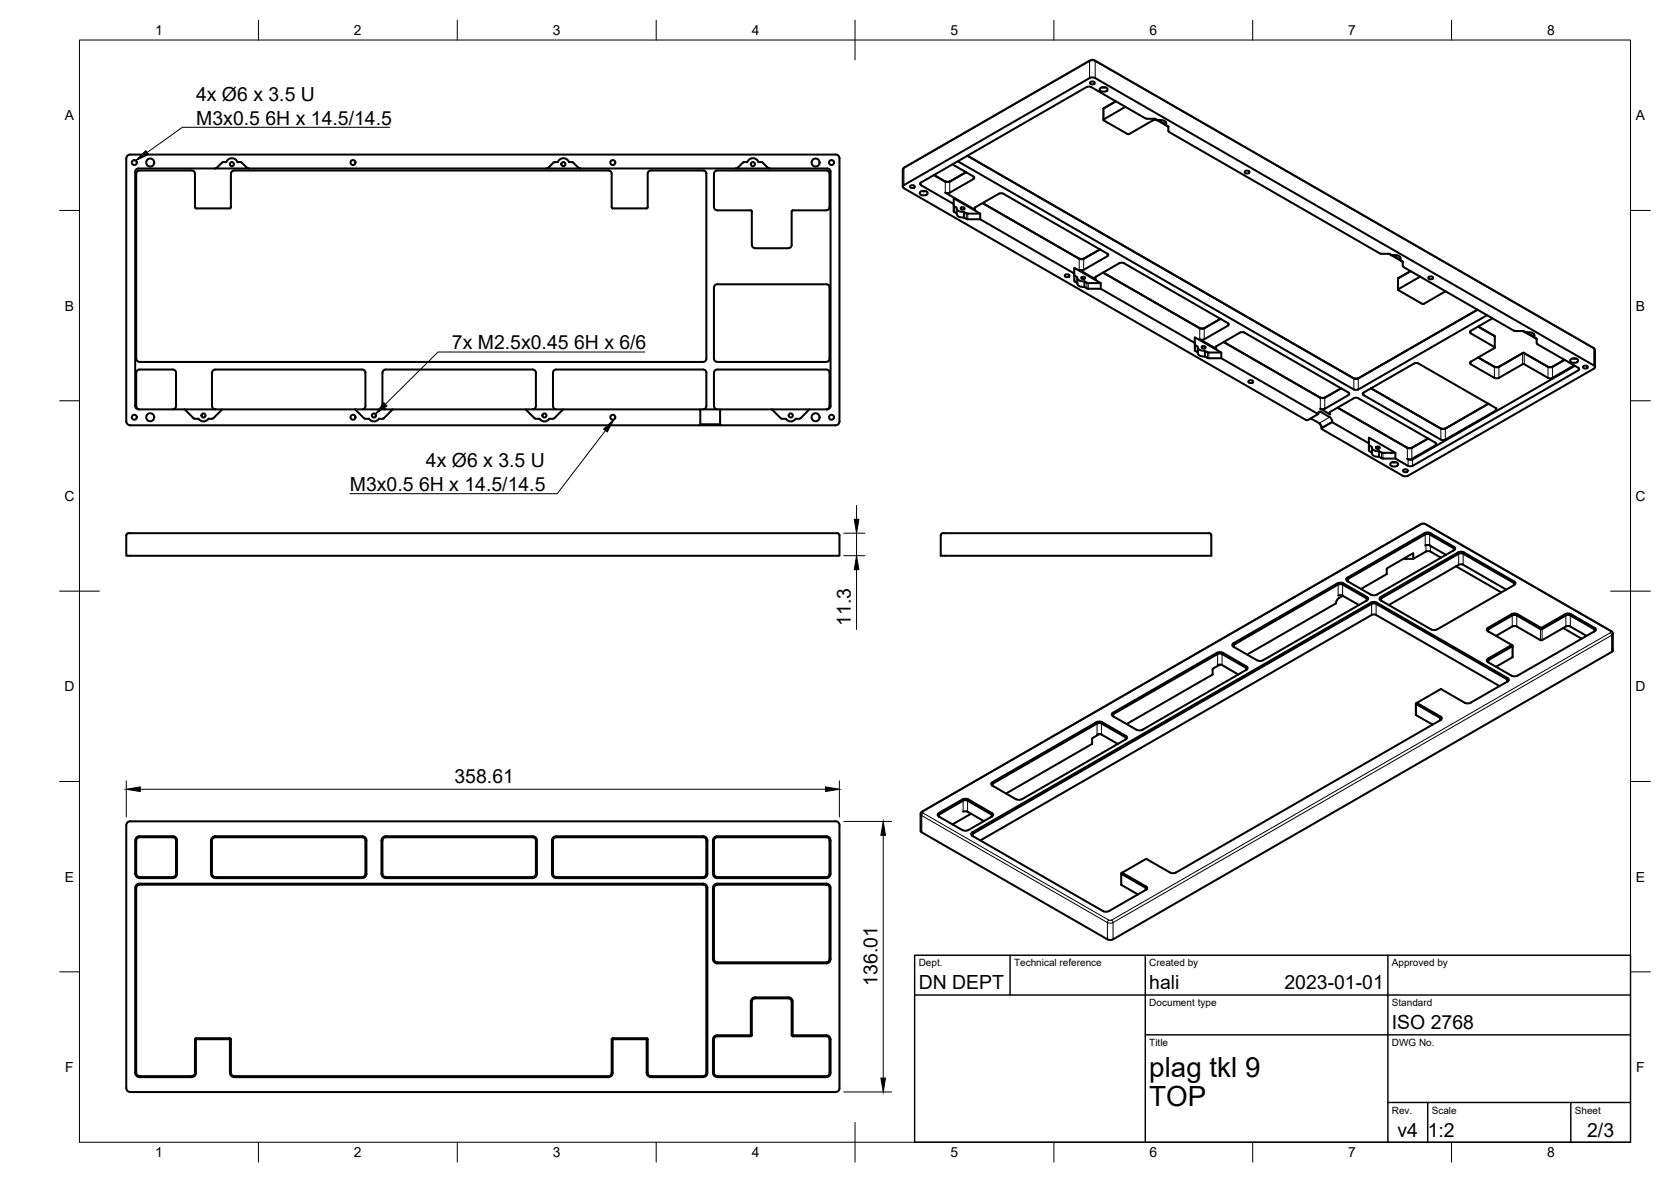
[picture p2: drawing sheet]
<svg xmlns="http://www.w3.org/2000/svg" width="420mm" height="297mm" viewBox="0 0 420 297" stroke-linecap="round" stroke-linejoin="round" font-family="sans-serif">
<!-- layer: Visible -->
<g fill="none" stroke="#000" stroke-width=".51">
<path d="M32 39.1l.7-.3h177.4a.97 .97 0 0 1 1 1v66.1a1.01 1.01 0 0 1-1 1h-177.4a1.01 1.01 0 0 1-1-1v-66.1zM243.2 39.1l97.5 56.1 .8-.1 30-17.3-29.8 17.2-.7 .2-.8-.2M273.2 21.9l-41.8 24.1 .2 .5 8.2 4.8v1.8l.1 .2M273.2 21.9l.6-.2 .6 .2M274.2 20.6a.68 .68 0 0 1 1.1 .3 .68 .68 0 0 1-.7 .3 .68 .68 0 0 1-.5-.4zM274.3 21.9l13.7 7.8 2.4 .2a1.2 1.2 0 0 0 1.4 .2l.7 .2a.75 .75 0 0 1 .6 1.1M276.6 22.3l.9-.4a.73 .73 0 0 1 .9 .8l-.9 .4a.73 .73 0 0 1-.9-.8zM277 22h1M277.5 27.2l3.1-1.7zM277.5 27.2l-.1 2.9M283 26.8l-5.6 3.3 6.3 3.6 6.2-3.4M289.9 30.3l.6-.2 .5 .2 2.8 1.5"/>
<path d="M291.3 30.2l1.8 1M293.1 31.4l.7 .5M293.1 30.7v.7M293.8 31.9v1l.2 .3 52.9 30.5 2.5 .1 .6 .4M56.2 40.7h.7a1.49 1.49 0 0 1 1.4-.9 1.49 1.49 0 0 1 1.4 .9l1 .1 1.3 1.3 .6 .2M56.2 40.7l-.4 .2-1.4 1.3-.4 .1M58.9 42.8h94.1a.79 .79 0 0 1 .8 .8v8.5l.3 .3M58.9 42.8a.83 .83 0 0 0-.8 .9v8.4l-.2 .2-8.6 .1-.3-.3v-8.5a.79 .79 0 0 0-.8-.8h-13.1a.83 .83 0 0 0-.9 .9l.1 46.4a.83 .83 0 0 0 .8 .9l141.7-.1a.79 .79 0 0 0 .8-.8v-46.4a.79 .79 0 0 0-.8-.9h-13.2a.79 .79 0 0 0-.7 .8v8.5l-.2 .2-8.6 .1M139.5 40.7h.8a1.49 1.49 0 0 1 1.4-.9 1.49 1.49 0 0 1 1.4 .9l.9 .1 1.4 1.3 .5 .2M139.5 40.7l-.4 .2-1.3 1.3-.4 .1M186.8 40.9l-1.2 1.2-.6 .2M189 53.2v8.4"/>
<path d="M189.1 53.1l-.4-.2-8.4-.1a.83 .83 0 0 1-.8-.7v-8.5a.79 .79 0 0 1 .8-.8h27.5a.79 .79 0 0 1 .8 .8v8.5a.79 .79 0 0 1-.8 .7l-8.5 .1-.2 .2M191.4 40.7h-.7a1.51 1.51 0 0 0-1.4-.9 1.51 1.51 0 0 0-1.4 .9l-1.1 .2M191.4 40.7l1.6 1.4 .6 .2M199.1 53.2v8.4M208 42.3h-173.2a.83 .83 0 0 0-.8 .8v59a.79 .79 0 0 0 .8 .8M208 42.3a.79 .79 0 0 1 .8 .8v59a.79 .79 0 0 1-.8 .8M227 46.9v-4.3l.3-.5 46.8-27 .7-.1 125.9 72.4 .3 .5v4.4M229 46.6a.68 .68 0 0 1 1 .4 .68 .68 0 0 1-.6 .3 .68 .68 0 0 1-.6-.5zM231.3 48.3l1-.4a.73 .73 0 0 1 .9 .9l-.9 .3a.73 .73 0 0 1-1-.8zM231.8 48h.9M237.5 45.5l.8 .2 .7-.2 3.9-2.2-4.1 2.3-.5 .1-.6-.1-2.9-1.6 2.7 1.5M239.5 41.3l5.3 3.1"/>
<path d="M239.8 51.6l.8 .6v1.4M239.8 51.3v-1.5l6.7 3.9v1.4M239.9 53.3l.7 .3M240.6 53.6a1.28 1.28 0 0 0 1.8 1M240.6 52.6a1.61 1.61 0 0 0 1.8 .6M240.8 40.5l99.9 57.5 .8-.1 32.4-18.7M241.7 52.2l.5-.1 .4 .4-.7 .2-.4-.2zM243 53.6l-.6-.4v1.5l.6 .3M243 55l3.5 .1 23.6 13.6v1.8l.8 .6v-1.4l-.6-.4M243 53.6l3.5 .1M244.8 44.3l.2 .4-.2 .3-6 3.4-.5 .1-.6-.1 7.5 4.3-.2-.3 .2-.3 5.9-3.4M247.1 51l24.3 14"/>
<path d="M251.2 48.7l.5-.2 .6 .2M252.3 48.7l26.3 15.2-.2 .5-5.9 3.4-.6 .1-.5-.1 4.1 2.4-.2-.3 .2-.4M313.1 43a.68 .68 0 0 1 1.1 .3 .68 .68 0 0 1-.7 .3 .68 .68 0 0 1-.5-.5zM180.3 71.4h27.5M189.1 61.6a.83 .83 0 0 0 .7 .8h8.5a.79 .79 0 0 0 .8-.8M207.8 71.4a.79 .79 0 0 1 .8 .8v18a.79 .79 0 0 1-.8 .7l-27.5 .1a.83 .83 0 0 1-.8-.9v-17.9a.83 .83 0 0 1 .8-.8M267.9 69a.68 .68 0 0 1 1 .4 .68 .68 0 0 1-.6 .3 .68 .68 0 0 1-.6-.5zM270.1 68.7v-1.4l6.7 3.8v1.5M270.1 69.1l.2 .2M270.9 71.1a1.28 1.28 0 0 0 1.8 1M270.9 70a1.61 1.61 0 0 0 1.8 .7M271.2 64.9l.7 .2 .8-.2"/>
<path d="M271.4 65l.5 .2 .6-.2M272 69.6l.5-.1 .4 .4-.7 .2-.3-.2zM272.7 72.1l.6 .4M273.3 71.1l-.6-.4v1.4M273.3 72.5l3.5 .1 23.6 13.6v1.8l.2 .2M273.3 71l3.5 .1M276.6 62.7l-4.1 2.3M277.4 68.5l24.3 14h1.1l4.1-2.4-3.9 2.3-.8 .2-.7-.2M281.5 66.1l-6 3.5M281.5 66.1l.5-.1 .6 .1 26.3 15.2-.2 .6-5.9 3.4-.6 .1-.5-.1 4.1 2.4-.2-.4 .2-.3 6-3.4 .8-.1 26.6 15.3-.2 .5-5.9 3.4h-1.1M349.2 63.8l3.5 2M350 64.2a1.54 1.54 0 0 1 2.2 .8l-.2 .3"/>
<path d="M350.2 64.1l1.8 1.1M351.5 70v2.8M351.6 69.9l-.1 .1M351.8 69.8l-.2 .1M352 65.3l.6 .3M352 64.6v.7M352.6 65.6l.1 .2M352.7 65.8v1l.2 .3 27.7 16 2.2 .1M354.7 68.1l-3.1 1.8M357.1 69.5l-5.6 3.3 6.1 3.6 .4-.1M359.3 69.6a.68 .68 0 0 1 1 .3 .68 .68 0 0 1-.6 .3 .68 .68 0 0 1-.6-.5zM363.5 73.2l-5.5 3.2"/>
<path d="M375.3 80l-5.5 3.1M139.8 92.9h37a.79 .79 0 0 1 .8 .8v8.4a.79 .79 0 0 1-.8 .8M139.8 92.9a.79 .79 0 0 0-.8 .8v8.4a.79 .79 0 0 0 .8 .8M300.4 86.2v-1.4l6.7 3.8v1.4M300.4 86.5l.2 .2M300.6 86.8l.6 .3v1.4M300.6 88.2l.6 .3M301.2 88.5a1.28 1.28 0 0 0 1.8 1.1M301.2 87.5a1.61 1.61 0 0 0 1.8 .6M302.3 87.1l.5-.1 .4 .4-.7 .2-.4-.2zM303 89.6l1 .4M304 90h3.1l24.3 14.1-2.6 1.5h-.4l-101.1-58.3-.2-.2v-.4l46.9-27.1 1-.1 125.7 72.3"/>
<path d="M304 88.6h3.1M304 88.6l-1-.5v1.5M307.7 85.9l24.3 14.1M314 95.6a.68 .68 0 0 1 1.1 .4 .68 .68 0 0 1-.7 .3 .68 .68 0 0 1-.5-.5zM331.8 99.8l.8 .2 .7-.2 3.9-2.2-4.1 2.4-1.1-.1M344.7 97.6l17.9 10.2 .8-.1 10.8-6.2M369.8 83.1l-.2 .4 .2 .3 6.1 3.5-6.1 3.6-.2 .5 6.4 3.7 .9-.1 6.1-3.5 6.2 3.5 .6 .1 .6-.1 5.4-3.2M371.7 82.1l4.1 2.3M375.6 84.3l.2 .1M375.8 92.2l.5 .1 .6-.1M375.8 84.4l.1 .2M375.9 84.6v2.7"/>
<path d="M377.1 92.1l-.8 .2-.7-.2-3.9-2.3 4.1 2.4M382.8 88.7h.5l5.9 3.5M383.2 83.3l.5 .3M383.2 83.3l-.3-.1 3.5 2M383.7 83.6a1.54 1.54 0 0 1 2.1 .9l-.1 .2M383.9 83.5l1.8 1.1M385.7 84.7l.5 .3M385.7 84v.7M386.3 85l.1 1.2M386.4 86.2l.2 .3M386.6 86.5l10.3 5.9 .1 .5-41.8 24.2M389.2 92.2l.6 .1 .6-.1"/>
<path d="M390.5 92.1l-.7 .2-.8-.2-5.9-3.5-6.2 3.6M393.4 90.4l-3 1.8M394.9 90.4l.9-.4a.73 .73 0 0 1 .9 .8l-.9 .4a.73 .73 0 0 1-.9-.8zM395.3 90.1h1M396 91.9l-40.8 23.6M398.2 92a.68 .68 0 0 1 1 .3 .68 .68 0 0 1-.6 .3 .68 .68 0 0 1-.6-.5zM400.7 92.7l-46.9 27-1.1-.2-20.4-11.7v-.2l2.7-1.5 9.2 5.3v1.8M400.8 91.8l.3 .4-.3 .5M34.8 102.9h11.6l2.3 2.2 .3 .1h.9a1.51 1.51 0 0 0 2.5 0l1.3-.1 2.2-2.2h33.4l2.2 2.2 .4 .1h.9a1.51 1.51 0 0 0 2.5 0l1.2-.1M35.1 102.9a.83 .83 0 0 1-.9-.8l.1-8.4a.79 .79 0 0 1 .8-.8h8.4a.79 .79 0 0 1 .8 .8v8.4a.79 .79 0 0 1-.8 .8M46.4 102.9h9.5M54.1 102.9a.83 .83 0 0 1-.8-.8v-8.4a.79 .79 0 0 1 .8-.8h37a.79 .79 0 0 1 .8 .8v8.4a.79 .79 0 0 1-.8 .8"/>
<path d="M89.3 102.9h9.4M97 102.9a.83 .83 0 0 1-.8-.8v-8.4a.79 .79 0 0 1 .8-.8h37a.79 .79 0 0 1 .7 .8v8.4a.79 .79 0 0 1-.7 .8M132.2 102.9h9.4M139.4 105.1l2.2-2.2h34.5v3.7l-.3 .3M139.4 105.1l-1.2 .1a1.51 1.51 0 0 1-2.6 0h-.9l-.3-.1-2.2-2.2h-33.5l-2.2 2.2M176.1 102.9h5M176.1 106.6h5M180.3 102.9a.83 .83 0 0 1-.8-.8v-8.4a.79 .79 0 0 1 .8-.8h27.5a.79 .79 0 0 1 .8 .8v8.4a.79 .79 0 0 1-.8 .8M194.1 102.9h9.4M208 102.9h-4.5l-2.2 2.2-1.2 .1a1.49 1.49 0 0 1-2.5 0h-.9l-.4-.1-2.2-2.2h-13v3.7l.2 .3M329.6 105.1l2.3 1.4 .4 .6v.5l-.2-.7-.5-.6M331.4 104.1l.1-.5 .3-.2 2.5 1.4"/>
<path d="M332 102.7l2.5 1.4-.3-.3 .3-.3M334.4 104.8l.4 .5 .2 .8M334.5 103.5l5.9-3.4 .9-.1 19.8 11.4-.2 .5-5.9 3.4M336.3 102.4l17.6 10.2M344.2 111.4v-1.4l6.7 3.8v1.4M344.2 113.2l.8 .6M344.2 111.8l.8 .5v1.5M345 113.8a1.28 1.28 0 0 0 1.8 1M345 112.7a1.61 1.61 0 0 0 1.8 .7M346.1 112.3l.5-.1 .3 .4-.6 .2-.4-.2zM346.8 114.8l.9 .4h3.2l3.2 1.9M349.6 116.4l1-.3a.73 .73 0 0 1 .9 .8l-.9 .3a.73 .73 0 0 1-1-.8z"/>
<path d="M350.1 116.2h.9M350.9 113.8h-3.2l-.9-.4v1.4M352.9 118a.68 .68 0 0 1 1.1 .4 .68 .68 0 0 1-.7 .3 .68 .68 0 0 1-.5-.5zM353.7 112.4l.7 .2 .8-.2M353.9 115.3l.2 .2M353.9 112.5l.5 .2 .6-.2M353.9 115.3l.5 .2 .6-.2M354.1 117.1l.5 .1 .6-.1M354.1 115.4l.5 .2 .6-.2M359.1 110.2l-4.1 2.4M362.1 107.6l.7 .2 .8-.2M376.1 103.2l.2-.4-.2-.3-19.7-11.3-.8 .1-12.7 7.3-.3 .4 .3 .3 19.7 11.3 .8-.1 12.7-7.3"/>
<path d="M31.7 134.5v5.2h179.4v-5.2M31.8 134.5v-.3l.5-.2h178.3l.4 .2 .1 .3M236.5 134.5v5.2h68.1v-5.2M236.6 134.5v-.3l.4-.2h67.1l.4 .2 .1 .3M358.2 134l-19.4 11.2-.2 .2v.4l6.1 3.6 1.1 .2 19.8-11.3M358.2 134l.7-.2 .8 .2M358.4 134.3l-19.4 11.2-.3 .4 .2 .2M358.4 134.3l.5-.1 .6 .1M358.4 137.1l.5-.2 .6 .2 4.1 2.3M359.5 134.3l5.9 3.4 .2 .4-.2 .3M359.7 134l5.9 3.4 .3 .4-.3 .5M366.6 138.8l-19.4 11.2"/>
<path d="M366.6 138.8l.7-.2 .8 .2M368.1 138.8l12.7 7.3 .3 .5-.3 .4M335.9 151.4v.2l-22.3 12.9M336.5 149.7l.5-.2 .6 .2M336.6 150.3l-.4 .5-.2 .6M337.6 146.9l5.9 3.4M337.6 149.7l4.1 2.3M337.6 146.9l-.6-.1-.5 .1-26.2 15.1M337.7 149.7l-1.1 .7M337.8 146.6l5.9 3.4M337.8 146.6l-.8-.2-.7 .2-26.2 15.1M343.5 150.3l.2 .4-.1 .2"/>
<path d="M343.7 150l.3 .4-.3 .5-26.5 15.2-1.1-.2-6-3.4-.3-.4 .3-.5M344.9 154.5l.6-.1 .5 .1M344.9 154.5l-98.4 56.7M346 154.5l31 17.9M347.4 150.3l-.2 .2 .1 .4M355.3 140.4v-1.4l-6.6 3.9v1.4l-6.5 3.7M362.3 140.2l-2.6-1.6-.6-.1-.6 .1-3.2 1.8h-2.4M366.1 142.3l11.4 6.6M374.1 158.6l6 3.5M378.7 148.2l-10.8-6.3-.9-.1-17.8 10.2M380.1 154.4l-6 3.4-.3 .4 .3 .4M380.1 154.3l.7-.1 .8 .1"/>
<path d="M380.2 154.7l-5.9 3.4-.2 .2 .2 .4M380.2 157.4l-4 2.4M380.3 154.7l.5-.2 .6 .2M380.3 157.4l.5-.1 .6 .1M380.6 147.1l.2-.2-.2-.5-12.7-7.2-.6-.2-.5 .1-19.4 11.2M380.7 147l-19.4 11.2-.7 .1-.7-.1-12.7-7.3-.3-.5 .3-.4M381.4 154.7l5.9 3.4h.5M381.4 157.4l5.9 3.5h.5M381.6 154.4l5.9 3.4M393 157.8l4.7 2.7M393.5 154.4l-6 3.4M393.5 154.3l.8-.1 .7 .1"/>
<path d="M393.7 154.7l.6-.2 .5 .2M393.7 157.4l.6-.1 .5 .1M393.7 154.7l-5.9 3.4M393.7 157.4l-5.9 3.5M394.8 154.7l6 3.4 .2 .4-.2 .2M394.8 157.4l4.1 2.4M395 154.4l6 3.4 .3 .4-.3 .4M401 158.6l-19.8 11.3-1.1-.1-6-3.4-.3-.4 .3-.5 6-3.5M306.2 164.4l-26.2 15-.2 .4 .2 .2M306.2 164.4l.5-.2 .6 .2M306.2 167.1l.5-.1 .6 .1M306.7 167l-1.8 1.1v1.4l-21.6 12.5"/>
<path d="M307.3 164.4l5.9 3.4 .2 .4-.1 .2M307.3 167.1l4.1 2.4M310.3 162l-.2 .4 .2 .2M356 176.8v2.8M356 179.6l4.2 2.5M356.3 176.6l-.3 .2 .1 .2 6 3.4 .2 .4-.2 .2M356.3 176.7l5.9 3.4M356.3 176.6v.1M378.9 170.7l-32.9-18.9-.8-.1-100.6 57.8M378.9 170.7l.2 .4-.2 .2M379.1 170.4l-32.9-19-1.1-.1-100.6 57.9M379.1 171.2l-9.7 5.5-1.1-.1-6-3.4-6 3.4"/>
<path d="M379.1 170.4l.3 .4-.3 .4M380.1 162.1l.2 .1M380.3 162.4l-6 3.4-.2 .2 .2 .5M380.3 165.2l-4.1 2.4M380.3 162.2v.2M380.3 162.3v2.9M405.6 163.4l-.3 .4-125.8 72.4-1.1-.1-46.9-27.2v-4.5l.3-.4 125.9-72.4 .7 .1 46.8 26.9 .3 .5v4.3M275.7 181.5l-26.2 15.1-.2 .2v.4l6.2 3.7 1.1 .1 26.5-15.2M275.7 181.5l.7-.2 .8 .2M275.8 181.8l-26.1 15.1-.2 .4 .2 .2M275.9 181.8l.5-.1 .6 .1M275.9 184.6l.5-.1 .6 .1"/>
<path d="M276.4 184.5l-1.8 1v1.5l-21.6 12.4M277 181.8l5.9 3.4 .2 .5-.2 .2M277 184.6l4.1 2.4M277.2 181.5l5.9 3.4M283.1 184.9l.3 .5-.3 .4M285.8 183.4l-6-3.4-.2-.2v-.5l26.7-15.4 1.2 .2 6.1 3.6v.4l-.2 .2-26.1 15.1M285.8 183.4l.7 .2 .8-.2M362.2 180.9l-66.5 38.4-.8 .1-.7-.1-6-3.5M362.2 180.1l.3 .4-.3 .4M32.7 206.4h177.4M32.8 206.4a1.01 1.01 0 0 0-1.1 1v66a1.01 1.01 0 0 0 1 1h177.4a1.01 1.01 0 0 0 1-1v-66a.97 .97 0 0 0-1-1M34 219.6v-8.4a1.05 1.05 0 0 1 1.1-1.1h8.4a1.05 1.05 0 0 1 1 1.1v8.4"/>
<path d="M34 219.6a1.08 1.08 0 0 0 1.1 1.1l8.4-.1a1.05 1.05 0 0 0 1-1M34.2 219.6l.1-8.4a.79 .79 0 0 1 .8-.8h8.4a.79 .79 0 0 1 .8 .8v8.4M34.3 219.6a.79 .79 0 0 0 .8 .8h8.4a.83 .83 0 0 0 .8-.8M53 219.6l.1-8.4a1.05 1.05 0 0 1 1-1.1h37a1.05 1.05 0 0 1 1 1.1v8.4M53.1 219.6a1.08 1.08 0 0 0 1 1.1l37-.1a1.05 1.05 0 0 0 1-1M53.3 219.6v-8.4a.79 .79 0 0 1 .8-.8h37a.79 .79 0 0 1 .8 .8v8.4M53.3 219.6a.79 .79 0 0 0 .8 .8h37a.83 .83 0 0 0 .8-.8M95.9 219.6v-8.4a1.05 1.05 0 0 1 1.1-1.1h36.9a1.05 1.05 0 0 1 1.1 1.1v8.4M95.9 219.6a1.08 1.08 0 0 0 1.1 1.1l37-.1a1.05 1.05 0 0 0 1-1M96.2 219.6v-8.4a.79 .79 0 0 1 .8-.8h37a.79 .79 0 0 1 .7 .8v8.4M96.2 219.6a.79 .79 0 0 0 .8 .8h36.9a.83 .83 0 0 0 .8-.8M138.8 219.6a1.05 1.05 0 0 0 1 1"/>
<path d="M139 219.6a.79 .79 0 0 0 .8 .8M139.8 210.1h37a1.05 1.05 0 0 1 1.1 1.1v8.4M139.8 210.4h37a.79 .79 0 0 1 .8 .8v8.4M139.8 210.1a1.05 1.05 0 0 0-1 1.1v8.4M139.8 210.4a.79 .79 0 0 0-.8 .8v8.4M177.6 219.6a.79 .79 0 0 1-.8 .8h-37M177.9 219.6a1.05 1.05 0 0 1-1.1 1l-37 .1M179.3 219.6v-8.4a1.05 1.05 0 0 1 1-1.1h27.5a1.05 1.05 0 0 1 1 1.1v8.4M179.3 219.6a1.08 1.08 0 0 0 1 1.1l27.5-.1a1.05 1.05 0 0 0 1-1M179.5 219.6v-8.4a.79 .79 0 0 1 .8-.8h27.5a.79 .79 0 0 1 .8 .8v8.4M179.5 219.6a.83 .83 0 0 0 .8 .8h27.5a.79 .79 0 0 0 .8-.8M236.1 204.3l-.3 .4 .3 .5 5.9 3.4"/>
<path d="M236.2 204.6l-.2 .5 .2 .2M242 208.6l.7 .2 .8-.2M242.2 201.2l-6 3.4M242.2 201.2l.5-.1 .6 .1M242.2 204l.5-.1 .6 .1M243.3 201.2l5.9 3.4M243.3 204l4.1 2.4M243.5 200.9l5.9 3.4M243.5 200.9l-.8-.2-.7 .2-5.9 3.4M244.2 204.5l-4.7 2.7M244.5 209.2l-.3 .4 .3 .4 33.2 19.1 1.1-.1 9.6-5.6v-.4l-.2-.2-6-3.5M244.7 209.5l-.2 .4 .1 .2"/>
<path d="M249.2 204.6l.3 .5-.2 .2M249.4 204.3l.3 .4-.3 .5-5.9 3.4M281.9 219.5v2.9l4.2 2.4M282.2 219.3h.1M282.2 219.3l-.3 .2 .1 .1 6 3.5M288.3 215.8l-6.1 3.5M34 223.1v46.5a1.08 1.08 0 0 0 1.1 1.1h13.1a1.02 1.02 0 0 0 1.1-1.1v-8.5M34 223.1a1.05 1.05 0 0 1 1.1-1h141.7a1.05 1.05 0 0 1 1.1 1M34.2 223.1l.1 46.5a.79 .79 0 0 0 .8 .8h13.1a.83 .83 0 0 0 .8-.8v-8.4l.3-.3M34.3 223.1a.79 .79 0 0 1 .8-.8h141.7a.79 .79 0 0 1 .8 .8M177.6 223.1v46.5a.83 .83 0 0 1-.8 .8h-13.1a.79 .79 0 0 1-.8-.8v-8.4l-.3-.3M177.9 223.1v46.5a1.05 1.05 0 0 1-1.1 1.1l-13.5-.1a1.05 1.05 0 0 1-.7-1v-8.5"/>
<path d="M179.3 223.1v17.9a1.05 1.05 0 0 0 1 1.1h27.5a1.05 1.05 0 0 0 1-1.1v-17.9M179.3 223.1a1.05 1.05 0 0 1 1-1h27.5a1.05 1.05 0 0 1 1 1M179.5 223.1v17.9a.79 .79 0 0 0 .8 .8h27.5a.79 .79 0 0 0 .8-.8v-17.9M179.5 223.1a.79 .79 0 0 1 .8-.8h27.5a.79 .79 0 0 1 .8 .8M288 223l.2 .5-.2 .2M188.8 251.7v8.4M188.8 251.7a1.05 1.05 0 0 1 1-1.1h8.5a1.05 1.05 0 0 1 1 1.1v8.5h8.5a1.05 1.05 0 0 1 1 1M189 251.7v8.4M189.1 251.7a.79 .79 0 0 1 .7-.8h8.5a.79 .79 0 0 1 .8 .8v8.6l.3 .1h8.4a.79 .79 0 0 1 .8 .8M49.3 261.2h8.5M49.3 260.9h8.5M57.8 261.1l.1 8.8a1.05 1.05 0 0 0 1 .8"/>
<path d="M57.8 260.9l.3 .3v8.4a.79 .79 0 0 0 .8 .8M154.1 261.2v8.4a1.05 1.05 0 0 1-1.1 1.1h-94.1M154.1 261.2h8.5M154.1 260.9h8.5M154.1 261.1v.1M154.1 260.9l-.3 .3v8.4a.79 .79 0 0 1-.8 .8h-94.1M179.3 261.2v8.4a1.08 1.08 0 0 0 1 1.1h27.5a1.05 1.05 0 0 0 1-1.1v-8.4M179.5 261.2v8.4a.79 .79 0 0 0 .8 .8h27.5a.83 .83 0 0 0 .8-.8v-8.4M188.8 260.1l-8.5 .1a1.05 1.05 0 0 0-1 1M189.1 260.1l-.3 .3h-8.5a.79 .79 0 0 0-.8 .8"/>
<circle cx="33.8" cy="40.8" r=".62"/>
<circle cx="37.8" cy="40.8" r="1.01"/>
<circle cx="58.3" cy="41.3" r=".52"/>
<circle cx="88.8" cy="40.8" r=".62"/>
<circle cx="141.7" cy="41.3" r=".52"/>
<circle cx="154.1" cy="40.8" r=".62"/>
<circle cx="189.3" cy="41.3" r=".52"/>
<circle cx="205.1" cy="40.8" r="1.01"/>
<circle cx="209.1" cy="40.8" r=".62"/>
<circle cx="33.8" cy="104.9" r=".62"/>
<circle cx="37.8" cy="104.9" r="1.01"/>
<circle cx="51.2" cy="104.4" r=".52"/>
<circle cx="88.8" cy="104.9" r=".62"/>
<circle cx="94" cy="104.4" r=".52"/>
<circle cx="136.9" cy="104.4" r=".52"/>
<circle cx="154.1" cy="104.9" r=".62"/>
<circle cx="198.8" cy="104.4" r=".52"/>
<circle cx="205.1" cy="104.9" r="1.01"/>
<circle cx="209.1" cy="104.9" r=".62"/>
</g>
<!-- layer: Visible Narrow -->
<g fill="none" stroke="#000" stroke-width=".25">
<path d="M274 15.4l.7-.2 .7 .2M274 15.4l-46.7 26.9M274 15.4v4.2M274.1 15.2l-.1 .2M275.3 15.2l.1 .2M275.4 15.4l125.3 72.2M275.4 15.4v4.2M277.7 27.1l-.2 .1v2.8M227.3 42.3l-.3 .4M227.3 42.3v4.2M227.4 42.1l-.1 .2M231.6 45.9v.6"/>
<path d="M237.5 45.5l.2 .1v2.8M239 45.5l-.2 .1v2.8M239.9 51.8v1.5M243 53.6v1.4M243.3 53.7v1.4M244.8 44.4v.6M245.2 52.1v.7M270.3 69.3v1.4M271.2 64.9l.2 .1v2.8M272.7 64.9l-.2 .1v2.8M273.3 71.1v1.4M273.6 71.1v1.5"/>
<path d="M275.5 69.6v.6M278.4 63.7v.7M351.8 69.8l-.2 .1v2.8M300.6 86.8v1.4M301.5 82.4l.2 .1v2.8M303 82.4l-.2 .1v2.8M303.6 88.5v1.4M304 88.6v1.4M305.8 87v.7M308.7 81.2v.7M331.8 99.9l.2 .1v2.7M333.3 99.9l-.2 .1v2.7"/>
<path d="M339 98.6v.7M340.2 95l.2 .1v2.8M341.7 95l-.2 .1v2.8M342.9 98.6v.7M369.8 83.1v.7M369.8 90.9v.7M375.6 92.1l.2 .1v2.8M375.6 84.3l.2 .1v2.8M377.1 92.1l-.2 .1v2.8M383 88.7l-.2 .1v2.7M383.1 88.7l.2 .1v2.7M389 92.1l.2 .1v2.8"/>
<path d="M390.5 92.1l-.1 .1v2.8M396.9 92.4v.7M400.6 87.4l.1 .2M400.7 87.6v4.2M400.8 87.6l.3 .4M332.1 103.5l-.7 .4M334.3 104.8l-2.6 1.5M334.5 103.5v.6M335 105.9l-2.7 1.5M344.3 112v1.4M347.4 113.7v1.5M347.7 113.8v1.4"/>
<path d="M353.7 112.4l.2 .2v2.7M354.1 115.5v1.6M355.2 115.5v1.6M355.2 112.4l-.2 .2v2.7M360.9 111.3v.6M362.1 107.6l.2 .1v2.8M363.6 107.6l-.2 .1v2.8M376.1 102.5v.7M357.3 131.7h.2l-125.4 72.2M358.2 134l.2 .3v2.8M358.2 131.7l46.7 26.9M358.5 131.7h-1"/>
<path d="M358.5 137v1.6M359.7 137.2v1.4M359.7 134l-.2 .3v2.8M365.6 137.4l-.2 1M366.6 138.8l.2 .4v2.7M368.1 138.8l-.2 .4v2.7M336.3 146.6l.2 .3v2.8M337.8 146.6l-.2 .3v2.8M338.8 145.2l.1 .9M343.7 150l-.2 1M344.7 151.5l.2 .3v2.7M346.2 151.5l-.2 .3v2.7"/>
<path d="M347.2 150l.2 .3v.7M374.1 157.8l.2 .3v.6M380.1 154.4l.1 .3v2.7M380.7 146.1l-.1 1M381.6 154.4l-.2 .3v2.7M387.5 157.8l-.2 .3v2.8M387.6 157.8l.2 .3v2.8M393.5 154.4l.2 .3v2.7M395 154.4l-.2 .3v2.7M401 157.8l-.2 .9M404.9 159l-125.4 72.2M404.9 159l.3 .6 .4-.4"/>
<path d="M404.9 158.6l.1 .3-.1 .1M405.1 158.6h-.2M279.8 179.1l.2 .3v.7M306 164l.2 .4v2.7M307.5 164l-.2 .4v2.7M310.1 161.7l.2 .9M313.4 167.5l-.2 .9M356.3 176.7l-.2 .3v2.7M374.1 165.5l.2 .3v.7M379.1 170.4l-.2 .3v.7M380.1 162.1l.2 .3v2.8M405.2 163.8v-4.2l-125.3 72.2"/>
<path d="M249.5 196.6l.2 .3v.6M275.7 181.5l.1 .3v2.8M277.2 181.5l-.2 .3v2.8M283.1 184.9l-.2 1M362.2 180.1l-.1 .9M231.5 204.6l.3 .4M231.8 205l46.6 26.8M231.8 205v4.2M231.9 203.9h.2M232.1 203.9l-.1 .3 .1 .1M232.1 204.4l46.7 26.8M232.1 204.3l-.3 .6"/>
<path d="M236.1 204.3l.1 1M242 200.9l.2 .3v2.8M243.5 200.9l-.2 .3v2.8M244.5 209.2l.1 .9M249.4 204.3l-.2 1M282.2 219.3l-.2 .3v2.8M278.4 231.8l.8 .2 .7-.2M278.4 231.8v4.3M278.8 231.2h.7M278.8 231.2l-.3 .6M279.5 231.2l.4 .6M279.9 231.8v4.3"/>
<path d="M288.1 222.8l-.1 .9"/>
</g>
<!-- layer: Border -->
<g fill="none" stroke="#000" stroke-width=".25">
<path d="M20 10.1h390v276.9h-390zM65 5.1v5M115 5.1v5M165 5.1v5M215 5.1v10M265 5.1v5M315 5.1v5M365 5.1v5M15 52.9h5M410 52.9h5M15 100.7h5M410 100.7h5"/>
<path d="M15 148.6h10M405 148.6h10M15 196.4h5M410 196.4h5M15 244.2h5M410 244.2h5M65 287v5M115 287v5M165 287v5M215 282.1v9.9M265 287v5M315 287v5"/>
<path d="M365 287v5"/>
</g>
<!-- layer: TitleBlock -->
<path d="M230 240.1h180v46.9h-180zM230 250h180M254 240.1v9.9M288 240.1v46.9M349 240.1v46.9M288 260.1h122M349 277.1h61M359 277.1v9.9M395 277.1v9.9" fill="none" stroke="#000" stroke-width=".36"/>
<!-- layer: FD_Dimensions -->
<path d="M212.2 134h5.3M212.2 139.6h5.3M215.4 127v3.5M215.4 134v5.6M215.4 143.2v15M31.7 196.2v9.1M35.3 198.3h172.3M211.1 196.2v9.1M212.2 206.4h12M222.1 209.9v61M212.2 274.4h12" fill="none" stroke="#000" stroke-width=".25"/>
<path d="M214.8 130.5h1.2l-.6 3.5zM215.4 139.6l.6 3.6h-1.2zM31.7 198.3l3.6-.6v1.2zM207.6 197.7l3.5 .6-3.5 .6zM222.1 206.4l.6 3.5h-1.2zM221.5 270.9h1.2l-.6 3.5z" fill="#000" stroke="#000" stroke-width=".25"/>
<!-- layer: Hole Notes -->
<path d="M34.1 40.4l2.6-2.5 .6 .9zM96.5 101.2l.8 .8-2.9 2.1zM151.8 107.9l2.5-2.5-1.6 3.1z" fill="#000" stroke="#000" stroke-width=".25"/>
<path d="M98 32h-52.1l-8.9 6.3M162.1 88.5h-52l-13.2 13.1M152.2 108.2l-12.1 15.9h-52.1" fill="none" stroke="#000" stroke-width=".25"/>
<g font-size="7">
<text x="289" y="270.6">plag tkl 9</text>
<text x="289" y="278.1">TOP</text>
</g>
<g font-size="4.9">
<text x="49.3" y="25.4">4x Ø6 x 3.5 U</text>
<text x="49.4" y="31.3">M3x0.5</text>
<text x="66.8" y="31.3">6H x 14.5/14.5</text>
<text x="113.6" y="87.8">7x M2.5x0.45</text>
<text x="144.4" y="87.8">6H x 6/6</text>
<text x="107.1" y="117.5">4x Ø6 x 3.5 U</text>
<text x="88" y="123.4">M3x0.5</text>
<text x="105.4" y="123.4">6H x 14.5/14.5</text>
<text x="213.9" y="157.3" transform="rotate(-90 213.9 157.3)">11.3</text>
<text x="114.3" y="196.9">358.61</text>
<text x="220.6" y="247.7" transform="rotate(-90 220.6 247.7)">136.01</text>
<text x="231" y="248.5">DN DEPT</text>
<text x="289" y="248.5">hali</text>
<text x="323" y="248.5">2023-01-01</text>
<text x="350" y="258.6">ISO 2768</text>
<text x="351.4" y="285.7">v4</text>
<text x="359" y="285.7">1:2</text>
<text x="399.1" y="285.7">2/3</text>
</g>
<g font-size="3.5">
<text x="39" y="8.8">1</text>
<text x="89" y="8.8">2</text>
<text x="139" y="8.8">3</text>
<text x="189" y="8.8">4</text>
<text x="239" y="8.8">5</text>
<text x="289" y="8.8">6</text>
<text x="339" y="8.8">7</text>
<text x="389" y="8.8">8</text>
<text x="16.3" y="30.2">A</text>
<text x="411.3" y="30.2">A</text>
<text x="16.3" y="78">B</text>
<text x="411.3" y="78">B</text>
<text x="16.2" y="125.9">C</text>
<text x="411.2" y="125.9">C</text>
<text x="16.2" y="173.7">D</text>
<text x="411.2" y="173.7">D</text>
<text x="16.3" y="221.6">E</text>
<text x="411.3" y="221.6">E</text>
<text x="16.4" y="269.4">F</text>
<text x="411.4" y="269.4">F</text>
<text x="39" y="290.8">1</text>
<text x="89" y="290.8">2</text>
<text x="139" y="290.8">3</text>
<text x="189" y="290.8">4</text>
<text x="239" y="290.8">5</text>
<text x="289" y="290.8">6</text>
<text x="339" y="290.8">7</text>
<text x="389" y="290.8">8</text>
</g>
<g font-size="2.5">
<text x="231" y="242.9">Dept.</text>
<text x="255" y="242.9">Technical reference</text>
<text x="289" y="242.9">Created by</text>
<text x="350" y="242.9">Approved by</text>
<text x="289" y="252.8">Document type</text>
<text x="350" y="252.8">Standard</text>
<text x="289" y="262.9">Title</text>
<text x="350" y="262.9">DWG No.</text>
<text x="350" y="279.9">Rev.</text>
<text x="360" y="279.9">Scale</text>
<text x="396" y="279.9">Sheet</text>
</g>
</svg>
